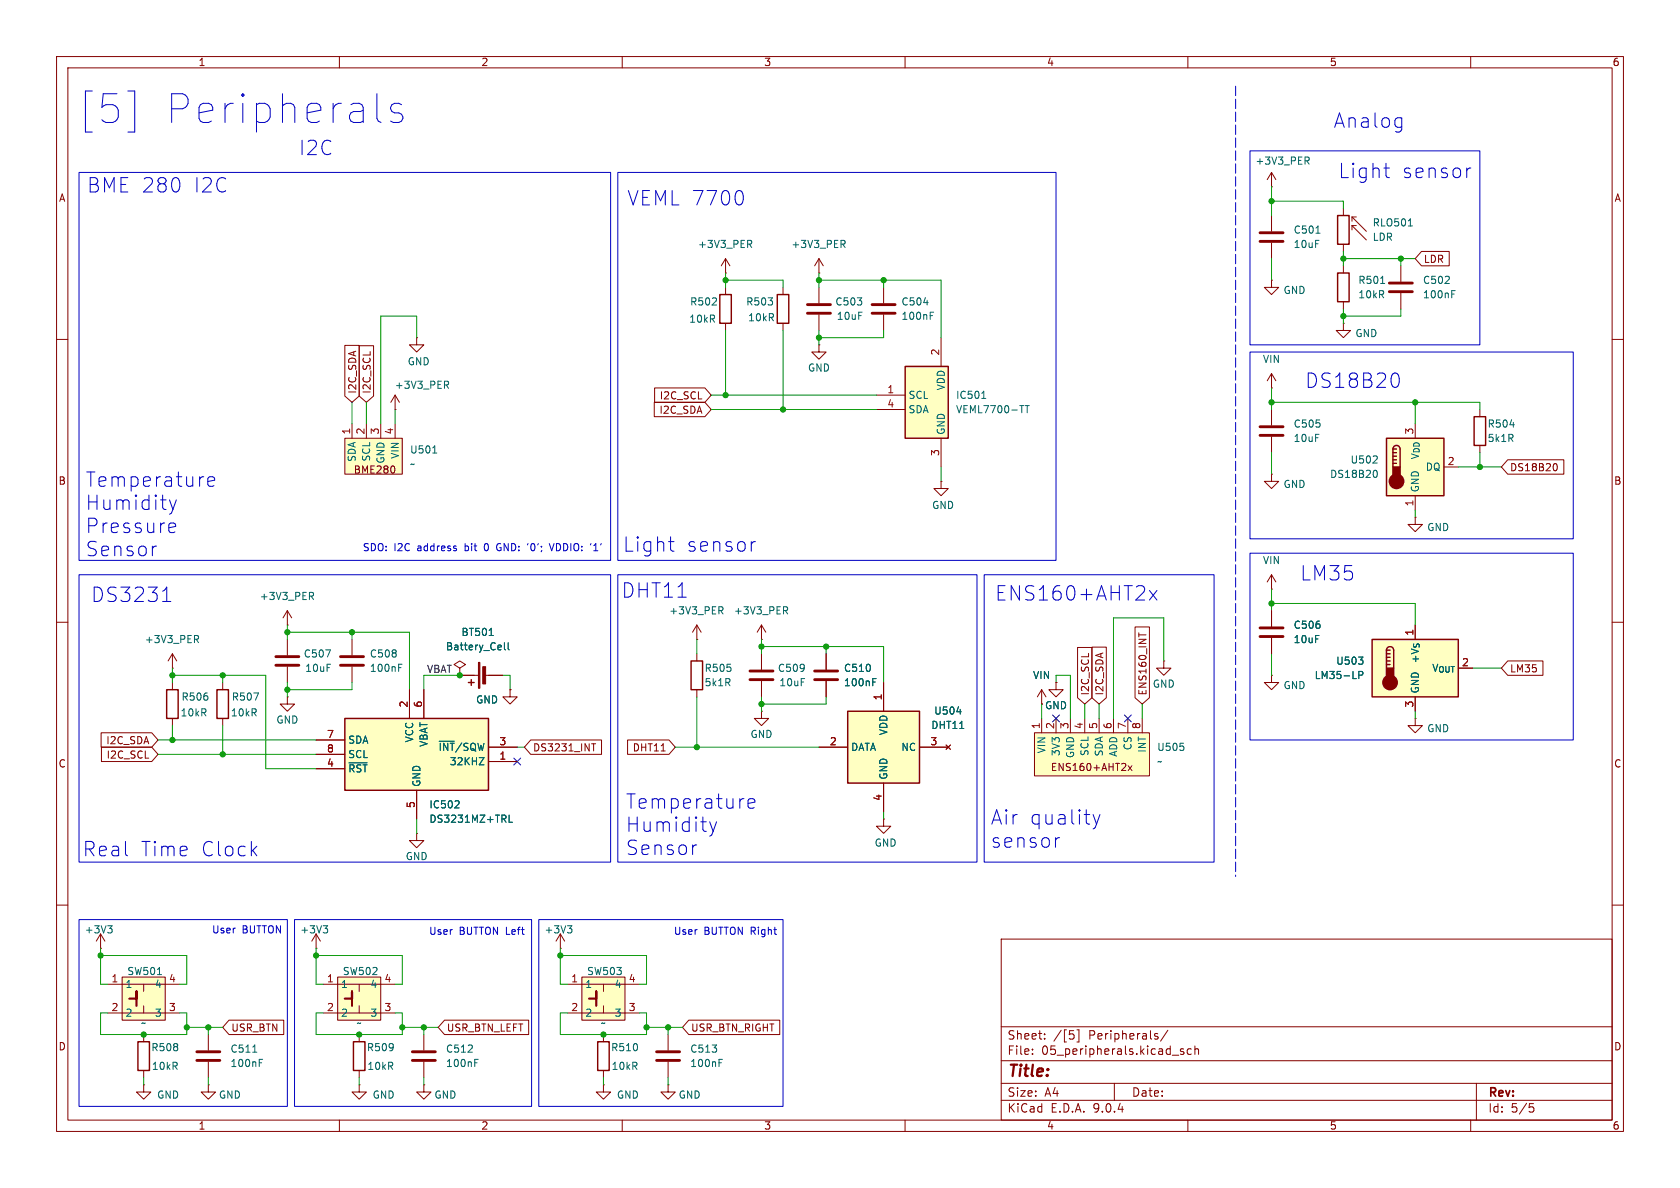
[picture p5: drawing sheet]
<svg xmlns="http://www.w3.org/2000/svg" width="297mm" height="210mm" viewBox="0 0 297 210" stroke-linecap="round" stroke-linejoin="round" font-family="sans-serif">
<g fill="none" stroke="#840000" stroke-width=".18">
<path d="M10 10h277v190h-277zM12 12h273v186h-273zM60 10v2M110 10v2M160 10v2M210 10v2M260 10v2M237.5 57.2v1.2h1.3l-1.3 1.3-1.3-1.3h1.3M237.5 57.2h.1M10 60h2M285 60h2M10 110h2"/>
<path d="M285 110h2M10 160h2M55.9 167.6h.1M55.9 165.1l-.8 1.3M55.9 165.1l.7 1.3M55.9 165.1v2.5M177 166h108v32h-108zM285 160h2M60 198v2M74.9 191.8v1.2h1.3l-1.3 1.3-1.2-1.3h1.2M74.9 191.8h.1M110 198v2"/>
<path d="M160 198v2M177 194.5h108M177 191.5h108M177 187.5h108M177 181.5h108M182.5 186.3v.1M182.5 185.5v.1M184.7 183.6v.1M184.7 182.8v.1M189.1 182.2h.7M189.6 182.8l.3 .3v.3l-.3 .3M190.4 182.1h.3v2.1h-.3"/>
<path d="M197 191.5v3M204.3 183.2l.4 .1v.2l-.2 .2h-.3M204.3 182.7l.4 .1M206.5 182.1l-1.3 2M207.2 186.5h1.2M209.2 185.5l-.3-.1-.2 .2v.2l.5 .2v.3h-.5M210 198v2M210.6 185.5l-.4-.1-.3 .3v.4l.1 .2h.6M211.2 185.5l.3-.1 .3 .1 .1 .9M211.2 184.9v1.5M260 198v2M261 191.5v6.5"/>
<path d="M270.4 195.1h.7M270.5 195.7h.4l.3 .3-.2 .5-.5 .1"/>
</g>
<path d="M57.1 163.6h.8l-.4 .5M57.7 164.1l.2 .3v.3l-.2 .2" fill="none" stroke="#006464" stroke-width=".18"/>
<path d="M61 77.5h10.1v6.3h-10.1z" fill="#ffffc2"/>
<g fill="none" stroke="#840000" stroke-width=".18">
<path d="M224.8 33h.1M224.8 30.5l-.8 1.3M224.8 30.5l.8 1.3M224.8 30.5v2.5M224.8 38.1v2.8M237.5 36.8v1.3M239 39.9l2.6 2.5M239 39.9h.8M239 38.4v.7M239 39.9v.7M239 38.4l2.6 2.5M239 38.4h.8"/>
<path d="M128.3 48.3h.1M128.3 45.7l-.8 1.3M128.3 45.7l.7 1.3M128.3 45.7v2.6M128.3 50.8v1.3M128.3 57.2v1.2M138.4 50.8v1.3M138.4 57.2v1.2M144.8 48.3h.1M144.8 45.7l-.8 1.3M144.8 45.7l.7 1.3M144.8 45.7v2.6"/>
<path d="M144.8 50.8v2.8M144.8 55.6v2.8M156.2 50.8v2.8M156.2 55.6v2.8M224.8 49.5v1.3h1.3l-1.3 1.3-1.3-1.3h1.3M224.8 49.5h.1M224.8 42.9v2.8M237.5 43.2v1.3M237.5 47v1.3M237.5 53.3v1.3M247.6 47v2.8M247.6 51.8v2.8"/>
<path d="M61 77.5h10.1v6.3h-10.1zM62.2 74.9v2.6M64.8 74.9v2.6M67.3 74.9v2.6M69.8 72.4h.1M69.8 69.9v2.5M69.8 74.9v2.6M69.8 69.9l.8 1.2M69.8 69.9l-.7 1.2M144.8 61v1.2h1.2l-1.2 1.3-1.3-1.3h1.3M144.8 61h.1M224.8 68.6h.1"/>
<path d="M224.8 66v2.6M224.8 66l.8 1.3M224.8 66l-.8 1.3M69.7 82.6v.8M166.4 85.1v1.3h1.2l-1.2 1.2-1.3-1.2h1.3M166.4 85.1h.1M123.2 113h.1M123.2 110.5v2.5M123.2 115.6v1.2M123.2 110.5l-.8 1.3M123.2 110.5l.8 1.3M134.6 113h.1"/>
<path d="M134.6 110.5v2.5M134.6 115.6v2.8M134.6 110.5l-.7 1.3M134.6 110.5l.8 1.3M146 115.6v2.8M123.2 121.9v1.3M134.6 125.7v1.3h1.3l-1.3 1.3-1.3-1.3h1.3M134.6 125.7h.1M134.6 120.4v2.8M146 120.4v2.8M74.9 182.9v2.8M74.9 187.7v2.8"/>
</g>
<g fill="none" stroke="#006464" stroke-width=".18">
<path d="M230.7 27.8h.5l.2 .2-.1 .4h-.6M231 28.4l.4 .6M249 39.9h.7M132.2 42.5h.5l.2 .2-.1 .4-.6 .1M132.5 43.2l.4 .6M148.7 42.5h.5l.2 .2-.1 .4-.6 .1M149 43.2l.4 .6M163.3 53.5h.8M164.4 55.8h.5M164.4 55.2h.7M232.6 41.2h.8M244.1 50.1h.7"/>
<path d="M256.7 52h.4M256.7 51.4h.6M78.6 67.4h.5l.2 .2-.1 .4h-.6M78.9 68l.4 .7M76.5 80.1h.7M127.1 107.3h.5l.2 .2-.1 .4h-.6M127.4 107.9l.4 .6M138.5 107.3h.5l.2 .2-.1 .4h-.6M138.8 107.9l.4 .6M154.3 120h.6M154.3 120.6h.4M83.9 187.9h.5"/>
<path d="M83.9 187.3h.6"/>
</g>
<g fill="none" stroke="#840000" stroke-width=".51">
<path d="M142.7 53.8h4.1M142.7 55.4h4.1M154.2 53.8h4M154.2 55.4h4M222.8 41.1h4M222.8 42.7h4M245.6 50h4.1M245.6 51.6h4.1M132.6 118.6h4.1M144 118.6h4.1M132.6 120.1h4.1M144 120.1h4.1"/>
<path d="M72.9 185.9h4.1M72.9 187.5h4.1"/>
</g>
<path d="M236.5 38.1h2v5.1h-2zM127.3 52.1h2v5.1h-2zM137.4 52.1h2v5.1h-2zM236.5 48.3h2v5h-2zM122.2 116.8h2v5.1h-2z" fill="none" stroke="#840000" stroke-width=".25"/>
<path d="M160 64.8h7.6v12.7h-7.6z" fill="#ffffc2"/>
<path d="M160 64.8h7.6v12.7h-7.6zM38.4 121.9h2v5.1h-2zM105.7 184.2h2v5h-2z" fill="none" stroke="#840000" stroke-width=".25"/>
<path d="M166.4 59.7v5.1M154.9 69.9h5.1M154.9 72.4h5.1M166.4 77.5v5.1M39.4 120.7v1.2M39.4 127v1.3M106.7 182.9v1.3M106.7 189.2v1.3" fill="none" stroke="#840000" stroke-width=".18"/>
<path d="M173.6 70.4h.7M173.8 69.3l.1-.1v1.2M181.2 71.7h.8M181.6 71.7v1.3M44.9 122.5h.8l-.5 1.3" fill="none" stroke="#006464" stroke-width=".18"/>
<path d="M102.9 172.7h7.6v7.6h-7.6z" fill="#ffffc2"/>
<g fill="none" stroke="#840000" stroke-width=".18">
<path d="M17.8 167.6h.1M17.8 165.1l-.8 1.3M17.8 165.1l.7 1.3M17.8 165.1v2.5M99.1 167.6h.1M99.1 165.1l-.8 1.3M99.1 165.1l.7 1.3M99.1 165.1v2.5M100.3 174h12.7M100.3 179.1h12.7M102.9 172.7h7.6v7.6h-7.6zM106.7 174v1.3"/>
<path d="M106.7 177.8v1.3M25.4 191.8v1.2h1.3l-1.3 1.3-1.3-1.3h1.3M25.4 191.8h.1M106.7 191.8v1.2h1.2l-1.2 1.3-1.3-1.3h1.3M106.7 191.8h.1M118.1 191.8v1.2h1.3l-1.3 1.3-1.3-1.3h1.3M118.1 191.8h.1M118.1 182.9v2.8M118.1 187.7v2.8"/>
</g>
<path d="M104.1 176.5h1.3v-1.2v2.5" fill="none" stroke="#840000" stroke-width=".38"/>
<path d="M19 163.6h.8l-.4 .5M19.6 164.1l.2 .3v.3l-.2 .2M100.3 163.6h.8l-.4 .5M100.9 164.1l.2 .3v.3l-.2 .2M127.1 187.9h.4M127.1 187.3h.6" fill="none" stroke="#006464" stroke-width=".18"/>
<path d="M116.1 185.9h4M116.1 187.5h4" fill="none" stroke="#840000" stroke-width=".51"/>
<path d="M21.6 172.7h7.6v7.6h-7.6z" fill="#ffffc2"/>
<g fill="none" stroke="#840000" stroke-width=".18">
<path d="M73.7 59.7v1.3h1.2l-1.2 1.2-1.3-1.2h1.3M73.7 59.7h.1M30.5 120.7v1.2M30.5 127v1.3M50.8 123.2v1.3h1.3l-1.3 1.2-1.3-1.2h1.3M50.8 123.2h.1M73.7 147.3v1.3h1.2l-1.2 1.3-1.3-1.3h1.3M73.7 147.3h.1M19 174h12.7M19 179.1h12.7M21.6 172.7h7.6v7.6h-7.6zM25.4 174v1.3"/>
<path d="M25.4 177.8v1.3M25.4 182.9v1.3M25.4 189.2v1.3M36.8 191.8v1.2h1.3l-1.3 1.3-1.2-1.3h1.2M36.8 191.8h.1M36.8 182.9v2.8M36.8 187.7v2.8"/>
</g>
<path d="M22.9 176.5h1.2v-1.2v2.5" fill="none" stroke="#840000" stroke-width=".38"/>
<path d="M27.8 172.3h.8M44.7 186h.7M45.8 187.9h.5M45.8 187.3h.6" fill="none" stroke="#006464" stroke-width=".18"/>
<path d="M29.5 121.9h2v5.1h-2zM24.4 184.2h2v5h-2z" fill="none" stroke="#840000" stroke-width=".25"/>
<path d="M34.8 185.9h4.1M34.8 187.5h4.1" fill="none" stroke="#840000" stroke-width=".51"/>
<path d="M61 127h25.4v12.7h-25.4z" fill="#ffffc2"/>
<path d="M61 127h25.4v12.7h-25.4zM82.8 120.7h1M83.3 120.1v1.1" fill="none" stroke="#840000" stroke-width=".25"/>
<g fill="none" stroke="#840000" stroke-width=".18">
<path d="M30.5 118.1h.1M30.5 115.6l-.8 1.2M30.5 115.6l.7 1.2M30.5 115.6v2.5M50.8 110.5h.1M50.8 108v2.5M50.8 113v2.8M50.8 117.9v2.8M50.8 108l-.8 1.2M50.8 108l.8 1.2M62.2 113v2.8M62.2 117.9v2.8"/>
<path d="M81.3 118.1l1-.6-1-.7-1 .7 1 .6v1.3M81.3 119.4h.1M81.3 119.4h3.3M85.6 119.4h3.3M55.9 130.8h5.1M55.9 133.4h5.1M55.9 135.9h5.1M72.4 121.9v5.1M73.7 139.7v5.1M74.9 121.9v5.1M86.4 132.1h5M86.4 134.6h5"/>
<path d="M90.2 121.9v1.3h-1.3l1.3 1.3 1.2-1.3h-1.2M90.2 121.9h.1"/>
</g>
<g fill="none" stroke="#006464" stroke-width=".18">
<path d="M34.4 112.3h.5l.2 .3-.1 .3-.6 .1M34.7 113l.4 .6M54.7 104.7h.5l.2 .3-.1 .3-.6 .1M55 105.4l.4 .6M57.6 114.9h.8l-.5 1.2M70.5 118h.4M70.5 117.4h.6M86.5 112.3h.7M89.2 113.6v1.1l.2 .2M89.8 113.6v1.1l.2 .2M61.7 134.8h3.2M84.7 133.9h.9l-.9 1.3h.9"/>
<path d="M81.1 141.6l.1 .2-.1 .3-.7 .7h.8M90 144.1v1.3h.6"/>
</g>
<g fill="#840000" stroke="#840000" stroke-width=".18">
<path d="M84.6 117.1h.2v4.6h-.2z"/>
<path d="M85.3 117.9h.6v3h-.6z"/>
</g>
<path d="M48.8 116.1h4M48.8 117.6h4M60.2 116.1h4.1M60.2 117.6h4.1" fill="none" stroke="#840000" stroke-width=".51"/>
<path d="M59.7 172.7h7.6v7.6h-7.6z" fill="#ffffc2"/>
<path d="M57.1 174h12.7M57.1 179.1h12.7M59.7 172.7h7.6v7.6h-7.6zM63.5 174v1.3M63.5 177.8v1.3M63.5 191.8v1.2h1.3l-1.3 1.3-1.3-1.3h1.3M63.5 191.8h.1M63.5 182.9v1.3M63.5 189.2v1.3" fill="none" stroke="#840000" stroke-width=".18"/>
<path d="M61 176.5h1.2v-1.2v2.5" fill="none" stroke="#840000" stroke-width=".38"/>
<path d="M62.5 184.2h2v5h-2z" fill="none" stroke="#840000" stroke-width=".25"/>
<path d="M245.1 77.5h10.2v10.1h-10.2z" fill="#ffffc2"/>
<path d="M245.1 77.5h10.2v10.1h-10.2zM246.3 79.4a.64 .64 0 0 1 .6-.7 .64 .64 0 0 1 .6 .7v3.2M246.3 79.4v3.2M246.3 79.4h.6M246.3 80h.6M246.3 80.6h.6M246.3 81.3h.6M246.3 81.9h.6" fill="none" stroke="#840000" stroke-width=".25"/>
<g fill="#840000" stroke="#840000" stroke-width=".25">
<path d="M246.3 82.6h1.2v1.9h-1.2z"/>
<circle cx="246.9" cy="85.1" r="1.27"/>
</g>
<path d="M250.2 87.6v2.6M255.3 82.6h2.5" fill="none" stroke="#840000" stroke-width=".18"/>
<path d="M242.7 81.9h.8M243.1 83.1a.68 .68 0 0 1 .4 .7 .68 .68 0 0 1-.4 .6M243.4 80.7v.4" fill="none" stroke="#006464" stroke-width=".18"/>
<path d="M182.9 129.5h20.3v7.7h-20.3z" fill="#ffffc2"/>
<g fill="none" stroke="#840000" stroke-width=".18">
<path d="M205.7 116.8v1.3h1.3l-1.3 1.3-1.2-1.3h1.2M205.7 116.8h.1M224.8 108v2.7M224.8 112.8v2.8M182.9 129.5h20.3v7.7h-20.3zM184.1 127v2.5M186.7 120.7v1.2h1.3l-1.3 1.3-1.3-1.3h1.3M186.7 120.7h.1M186.7 127v2.5M189.2 127v2.5M191.8 127v2.5M194.3 127v2.5"/>
<path d="M196.8 127v2.5M199.4 127v2.5M199.5 135.4l.6 .8M200.1 135.4l-.6 .8M201.9 127v2.5M250.2 127v1.3h1.3l-1.3 1.2-1.3-1.2h1.3M250.2 127h.1"/>
</g>
<path d="M209.2 132v.5" fill="none" stroke="#006464" stroke-width=".18"/>
<path d="M222.8 111h4M222.8 112.5h4" fill="none" stroke="#840000" stroke-width=".51"/>
<path d="M242.6 113h15.2v10.2h-15.2z" fill="#ffffc2"/>
<path d="M260.6 73.7h2v5h-2zM242.6 113h15.2v10.2h-15.2zM245.1 114.9a.64 .64 0 0 1 .6-.6 .64 .64 0 0 1 .7 .6v3.2M245.1 114.9v3.2M245.1 114.9h.6M245.1 115.6h.6M245.1 116.2h.6M245.1 116.8h.6M245.1 117.5h.6" fill="none" stroke="#840000" stroke-width=".25"/>
<g fill="#840000" stroke="#840000" stroke-width=".25">
<path d="M245.1 118.1h1.3v1.9h-1.3z"/>
<circle cx="245.7" cy="120.6" r="1.27"/>
</g>
<g fill="none" stroke="#840000" stroke-width=".18">
<path d="M261.6 72.4v1.3M261.6 78.7v1.3M250.2 91.4v1.3h1.3l-1.3 1.3-1.3-1.3h1.3M250.2 91.4h.1M224.8 104.1h.1M224.8 119.4v1.3h1.3l-1.3 1.2-1.3-1.2h1.3M224.8 119.4h.1M224.8 101.6l.8 1.3M224.8 101.6l-.8 1.3M224.8 101.6v2.5M250.2 110.5v2.5M184.1 121.9l.8 1.3"/>
<path d="M184.1 121.9l-.7 1.3M184.1 121.9v2.6M250.2 123.2v2.5"/>
</g>
<path d="M266.9 75.1h.8M240.2 116.1h.7l-.4 .5M240.2 119.4l.6-.1 .1-.2v-.3l-.7-.1v1.3M240.9 116.8v.5" fill="none" stroke="#006464" stroke-width=".18"/>
<path d="M149.9 125.7h12.7v12.7h-12.7z" fill="#ffffc2"/>
<path d="M149.9 125.7h12.7v12.7h-12.7z" fill="none" stroke="#840000" stroke-width=".25"/>
<g fill="none" stroke="#840000" stroke-width=".18">
<path d="M251.3 44.4h4.9v2.6h-4.9l-1.1-1.3zM61 61.1h2.5v8.9l-1.3 1.1-1.2-1.1zM63.5 61.1h2.5v8.9l-1.2 1.1-1.3-1.1zM115.7 71.1h8.9l1.1 1.3-1.1 1.3h-8.9zM115.7 68.6h8.9l1.1 1.3-1.1 1.2h-8.9zM224.8 72.4v2.8M224.8 77.2v2.8M224.8 83.8v1.3h1.3l-1.3 1.3-1.3-1.3h1.3M224.8 83.8h.1M266.5 81.3h10v2.5h-10l-1.1-1.2zM274.9 82a.68 .68 0 0 1 .4 .6 .68 .68 0 0 1-.4 .6M81.3 119.4h.1"/>
<path d="M81.3 119.4h2.5M86.4 119.4h2.5M146 115.6v2.8M190.5 114.5h2.5v8.8l-1.2 1.2-1.3-1.2zM193 114.4h2.6v8.9l-1.3 1.2-1.3-1.2zM200.7 110.8h2.5v12.5l-1.3 1.2-1.2-1.2zM201.3 111.9v.7M224.8 108v2.7M224.8 112.8v2.8M250.2 110.5v2.5M266.5 116.8h6.3v2.6h-6.3l-1.1-1.3zM17.9 129.5h8.9l1.1 1.3-1.1 1.3h-8.9z"/>
<path d="M17.9 132.1h8.9l1.1 1.3-1.1 1.2h-8.9zM55.9 130.8h5.1M55.9 133.4h5.1M55.9 135.9h5.1M72.4 121.9v5.1M73.7 139.7v5.1M74.9 121.9v5.1M86.4 132.1h5M86.4 134.6h5M90.2 121.9h.1M93.8 130.8h12.5v2.6h-12.5l-1.1-1.3zM104.6 131.5h.7"/>
<path d="M110.9 130.8h7.4l1.1 1.3-1.1 1.3h-7.4zM144.8 132.1h5.1M146 120.4v2.8M156.2 120.7v5M156.2 138.4v5.1M162.6 132.1h5M167.3 131.7l.7 .8M168 131.7l-.7 .8M186.7 120.7h.1M250.2 123.2v2.5M156.2 144.8v1.3h1.3l-1.3 1.2-1.3-1.2h1.3M156.2 144.8h.1"/>
<path d="M40.5 180.3h9.7v2.6h-9.7l-1.1-1.3zM78.6 180.3h14.9v2.6h-14.9l-1.1-1.3zM121.8 180.3h16.1v2.6h-16.1l-1.2-1.3z"/>
</g>
<g fill="none" stroke="#006464" stroke-width=".18">
<path d="M86.5 112.3h.7M89.2 113.6v1.1l.2 .2M89.8 113.6v1.1l.2 .2M154.3 120h.6M240.2 116.1h.7l-.4 .5M240.2 119.4l.6-.1 .1-.2v-.3l-.7-.1v1.3M240.9 116.8v.5M61.7 134.8h3.2M84.7 133.9h.9l-.9 1.3h.9M154.3 120.6h.4M169.2 125.8h.7M81.1 141.6l.1 .2-.1 .3-.7 .7h.8"/>
<path d="M90 144.1v1.3h.6"/>
</g>
<path d="M222.8 75.4h4M222.8 77h4" fill="none" stroke="#840000" stroke-width=".51"/>
<path d="M218.4 15.2v139.7" fill="none" stroke="#0000c2" stroke-width=".18" stroke-dasharray="1.7 .6"/>
<g fill="none" stroke="#009600" stroke-width=".18">
<path d="M224.8 33v5.1M224.8 35.6h12.7v1.2M73.7 59.7v-3.8h-6.4v19M128.3 49.5h10.1v1.3M128.3 48.3v2.5M128.3 58.4v11.5M138.4 58.4v14M144.8 48.3v2.5M144.8 58.4v2.6M144.8 49.5h21.6v10.2M156.2 49.5v1.3M156.2 58.4v1.3h-11.4"/>
<path d="M224.8 45.7v3.8M237.5 45.7h12.7M237.5 44.5v2.5M237.5 54.6v2.6M247.6 45.7v1.3M247.6 54.6v1.3h-10.1M62.2 71.1v3.8M64.8 71.1v3.8M69.8 72.4v2.5M125.7 69.9h29.2M125.7 72.4h29.2M224.8 71.1h36.8v1.3"/>
<path d="M224.8 68.6v3.8M250.2 71.1v3.8M166.4 82.6v2.5M224.8 80v3.8M250.2 90.2v1.2M257.8 82.6h7.6M261.6 80v2.6M30.5 119.4h16.5v16.5h8.9M30.5 118.1v2.6M39.4 119.4v1.3M50.8 111.8h21.6v10.1M50.8 110.5v2.5"/>
<path d="M62.2 111.8v1.2M81.3 119.4h-6.4v2.5M88.9 119.4h1.3v2.5M123.2 113v2.6M134.6 113v2.6M134.6 114.3h21.6v6.4M146 114.3v1.3M205.7 116.8v-7.6h-8.9v17.8M224.8 106.7h25.4v3.8M224.8 104.1v3.9M224.8 115.6v3.8M260.3 118.1h5.1"/>
<path d="M27.9 130.8h28M27.9 133.4h28M30.5 128.3v2.5M39.4 128.3v5.1M50.8 120.7v2.5M62.2 120.7v1.2h-11.4M91.4 132.1h1.3M119.4 132.1h25.4M123.2 123.2v8.9M134.6 123.2v2.5M146 123.2v1.3h-11.4M184.1 124.5v2.5"/>
<path d="M186.7 120.7v-1.3h2.5v7.6M191.8 124.5v2.5M194.3 124.5v2.5M201.9 124.5v2.5M250.2 125.7v1.3M73.7 144.8v2.5M156.2 143.5v1.3M17.8 167.6v6.4h1.2M17.8 168.9h15.2v5.1h-1.3M19 179.1h-1.2v3.8h15.2v-3.8h-1.3M55.9 168.9h15.2v5.1h-1.3M55.9 167.6v6.4h1.2"/>
<path d="M57.1 179.1h-1.2v3.8h15.2v-3.8h-1.3M99.1 167.6v6.4h1.2M99.1 168.9h15.2v5.1h-1.3M100.3 179.1h-1.2v3.8h15.2v-3.8h-1.3M25.4 190.5v1.3M33 181.6h6.4M36.8 181.6v1.3M36.8 190.5v1.3M63.5 190.5v1.3M71.1 181.6h6.4M74.9 181.6v1.3M74.9 190.5v1.3"/>
<path d="M106.7 190.5v1.3M114.3 181.6h6.3M118.1 181.6v1.3M118.1 190.5v1.3"/>
</g>
<path d="M90.8 134l1.2 1.2M92 134l-1.2 1.2M186.1 126.4l1.2 1.2M187.3 126.4l-1.2 1.2M198.8 126.4l1.2 1.2M200 126.4l-1.2 1.2" fill="none" stroke="#000084" stroke-width=".18"/>
<g fill="none" stroke="#0000c2" stroke-width=".18">
<path d="M71 18.5l-.5-.2h-.7l-.5 .2-.2 .5 .2 .7 .5 .3h.7l.5 .2 .2 .5-.2 .7-.5 .3h-1l-.4-.3M14 30.5h93.9v68.6h-93.9zM66.6 20.9l.3 .5 .5 .3M109.2 30.5h77.5v68.6h-77.5zM130.8 33.7a1.49 1.49 0 0 1 .5 2l-.5 .5M221 26.7h40.6v34.3h-40.6zM244.7 29.7h.9M245.4 31.4h.2M247.6 20.8l.2 .1M247.8 20.8v2.1l-.1 .2M247.8 22.4l-.2 .1M260 29.7l-.5 .1"/>
<path d="M221 62.2h57.1v33.1h-57.1zM246.8 65.9a1.49 1.49 0 0 1 .5 2.1l-.5 .5M27.4 96.5h.3M30 88.4l.6 1.7M30.2 92.5l.7 .1 .2 .5-1.3 .2M30.6 90.1l-.4 .7M30.9 94l-.7 .1M31.2 88.4l-.6 1.7M36.7 85.1l1.2-.2-.1-.5-.7-.1-.4 .3v1l.2 .2 .2 .2 .7-.2M88 96.1l-.2 .5 .2 .7M97.1 96.1l.4 1.3 .5-1.3M105 97.4h.7"/>
<path d="M105.2 96.3l-.2 .2M118.2 95.7h1M118.7 97.3l.5 .1M133.5 95.7h-.2l-.4 .3M221 97.8h57.1v33h-57.1zM14 101.6h93.9v50.8h-93.9zM28.8 106.3h1.4M29.2 104.1l.3-.3v2.5M109.2 101.6h63.5v50.8h-63.5zM174 101.6h40.6v50.8h-40.6zM203.2 104.4l1.3 1.7M204.5 104.4l-1.3 1.7"/>
<path d="M122.9 149.4h.3M125.5 145.3l.6 1.7M126.1 147l-.3 .6-.3 .2M126.7 145.3l-.6 1.7M132.2 142l1.3-.2-.2-.5-.7-.1-.4 .3v1l.2 .3 .2 .1 .7-.1M187.3 148.1l-.5 .1M193.2 144l.7 1.7M193.9 145.7l-.3 .6-.4 .2M194.5 144l-.6 1.7M14 162.6h36.8v33h-36.8zM52.1 162.6h41.9v33h-41.9zM95.2 162.6h43.2v33h-43.2z"/>
</g>
<g fill="#009600" stroke="#009600" stroke-width=".18">
<circle cx="261.6" cy="82.6" r=".46"/>
<circle cx="224.8" cy="106.7" r=".46"/>
<circle cx="128.3" cy="49.5" r=".46"/>
<circle cx="156.2" cy="49.5" r=".46"/>
<circle cx="144.8" cy="49.5" r=".46"/>
<circle cx="138.4" cy="72.4" r=".46"/>
<circle cx="224.8" cy="35.6" r=".46"/>
<circle cx="237.5" cy="45.7" r=".46"/>
<circle cx="224.8" cy="71.1" r=".46"/>
<circle cx="250.2" cy="71.1" r=".46"/>
<circle cx="247.6" cy="45.7" r=".46"/>
<circle cx="237.5" cy="55.9" r=".46"/>
<circle cx="128.3" cy="69.9" r=".46"/>
<circle cx="144.8" cy="59.7" r=".46"/>
<circle cx="123.2" cy="132.1" r=".46"/>
<circle cx="30.5" cy="119.4" r=".46"/>
<circle cx="118.1" cy="181.6" r=".46"/>
<circle cx="146" cy="114.3" r=".46"/>
<circle cx="134.6" cy="114.3" r=".46"/>
<circle cx="134.6" cy="124.5" r=".46"/>
<circle cx="74.9" cy="181.6" r=".46"/>
<circle cx="55.9" cy="168.9" r=".46"/>
<circle cx="71.1" cy="181.6" r=".46"/>
<circle cx="63.5" cy="182.9" r=".46"/>
<circle cx="50.8" cy="121.9" r=".46"/>
<circle cx="81.3" cy="119.4" r=".46"/>
<circle cx="50.8" cy="111.8" r=".46"/>
<circle cx="62.2" cy="111.8" r=".46"/>
<circle cx="39.4" cy="119.4" r=".46"/>
<circle cx="39.4" cy="133.4" r=".46"/>
<circle cx="30.5" cy="130.8" r=".46"/>
<circle cx="36.8" cy="181.6" r=".46"/>
<circle cx="25.4" cy="182.9" r=".46"/>
<circle cx="17.8" cy="168.9" r=".46"/>
<circle cx="33" cy="181.6" r=".46"/>
<circle cx="99.1" cy="168.9" r=".46"/>
<circle cx="114.3" cy="181.6" r=".46"/>
<circle cx="106.7" cy="182.9" r=".46"/>
</g>
<g font-size="7.1" fill="#0000c2">
<text x="13.9" y="22.1">[5]</text>
<text x="28.9" y="22.1">Peripherals</text>
</g>
<g font-size="3.5" fill="#0000c2">
<text x="235.7" y="22.8">Analog</text>
<text x="52.8" y="27.7">I2C</text>
<text x="15.2" y="34.3">BME 280</text>
<text x="34" y="34.3">I2C</text>
<text x="236.6" y="31.7">Light</text>
<text x="247.8" y="31.7">sensor</text>
<text x="110.7" y="36.6">VEML 7700</text>
<text x="230.7" y="68.8">DS18B20</text>
<text x="15" y="86.3">Temperature</text>
<text x="15" y="90.4">Humidity</text>
<text x="15" y="94.5">Pressure</text>
<text x="15" y="98.6">Sensor</text>
<text x="110" y="97.8">Light</text>
<text x="121.2" y="97.8">sensor</text>
<text x="16.1" y="106.7">DS3231</text>
<text x="109.7" y="105.9">DHT11</text>
<text x="175.8" y="106.4">ENS160+AHT2x</text>
<text x="229.8" y="102.8">LM35</text>
<text x="110.5" y="143.2">Temperature</text>
<text x="110.5" y="147.3">Humidity</text>
<text x="175" y="146">Air</text>
<text x="181.8" y="146">quality</text>
<text x="14.6" y="151.6">Real</text>
<text x="24.8" y="151.6">Time</text>
<text x="35.4" y="151.6">Clock</text>
<text x="110.5" y="151.4">Sensor</text>
<text x="175" y="150.1">sensor</text>
</g>
<text font-size="2.8" fill="#840000" x="178" y="190.9">Title:</text>
<g font-size="2.1" fill="#840000">
<text x="178" y="184">Sheet:</text>
<text x="186.2" y="184">/[5]</text>
<text x="192.5" y="184">Peripherals/</text>
<text x="178" y="186.7">File:</text>
<text x="184.1" y="186.7">05_peripherals.kicad_sch</text>
<text x="178" y="196.9">KiCad</text>
<text x="178" y="194.1">Size:</text>
<text x="184.7" y="194.1">A4</text>
<text x="185.7" y="196.9">E.D.A.</text>
<text x="193.3" y="196.9">9.0.4</text>
<text x="200" y="194.1">Date:</text>
<text x="263" y="194.3">Rev:</text>
<text x="263" y="196.9">Id:</text>
<text x="267.1" y="196.9">5/5</text>
</g>
<g font-size="1.8" fill="#840000">
<text x="35" y="11.9">1</text>
<text x="85" y="11.9">2</text>
<text x="135" y="11.9">3</text>
<text x="185" y="11.9">4</text>
<text x="235" y="11.9">5</text>
<text x="285" y="11.9">6</text>
<text x="10.3" y="35.9">A</text>
<text x="285.3" y="35.9">A</text>
<text x="251.6" y="46.7">LDR</text>
<text x="63.2" y="69.7" transform="rotate(-90 63.2 69.7)">I2C_SDA</text>
<text x="65.7" y="69.7" transform="rotate(-90 65.7 69.7)">I2C_SCL</text>
<text x="116.5" y="70.8">I2C_SCL</text>
<text x="116.5" y="73.3">I2C_SDA</text>
<text x="62.4" y="83.9">BME280</text>
<text x="266.9" y="83.5">DS18B20</text>
<text x="10.3" y="85.9">B</text>
<text x="285.3" y="85.9">B</text>
<text x="266.9" y="119.1">LM35</text>
<text x="184.7" y="125.6">GND</text>
<text x="192.7" y="123" transform="rotate(-90 192.7 123)">I2C_SCL</text>
<text x="195.3" y="123" transform="rotate(-90 195.3 123)">I2C_SDA</text>
<text x="202.9" y="123" transform="rotate(-90 202.9 123)">ENS160_INT</text>
<text x="18.7" y="131.8">I2C_SDA</text>
<text x="10.3" y="135.9">C</text>
<text x="18.7" y="134.3">I2C_SCL</text>
<text x="94.1" y="133">DS3231_INT</text>
<text x="111.8" y="133">DHT11</text>
<text x="185.7" y="136.5">ENS160+AHT2x</text>
<text x="285.3" y="135.9">C</text>
<text x="10.3" y="185.9">D</text>
<text x="40.8" y="182.6">USR_BTN</text>
<text x="78.9" y="182.6">USR_BTN_LEFT</text>
<text x="122.1" y="182.6">USR_BTN_RIGHT</text>
<text x="285.3" y="185.9">D</text>
<text x="35" y="199.9">1</text>
<text x="85" y="199.9">2</text>
<text x="135" y="199.9">3</text>
<text x="185" y="199.9">4</text>
<text x="235" y="199.9">5</text>
<text x="285" y="199.9">6</text>
</g>
<g font-size="1.8" fill="#006464">
<text x="221.9" y="29.3">+3V3_PER</text>
<text x="228.6" y="41.5">C501</text>
<text x="242.6" y="40.2">RLO501</text>
<text x="123.3" y="44">+3V3_PER</text>
<text x="139.8" y="44">+3V3_PER</text>
<text x="228.6" y="44">10uF</text>
<text x="242.6" y="42.8">LDR</text>
<text x="226.8" y="52.2">GND</text>
<text x="240" y="50.4">R501</text>
<text x="240" y="52.9">10kR</text>
<text x="251.5" y="50.4">C502</text>
<text x="251.5" y="52.9">100nF</text>
<text x="121.7" y="57.3">10kR</text>
<text x="121.9" y="54.2">R502</text>
<text x="131.8" y="54.2">R503</text>
<text x="132.2" y="57">10kR</text>
<text x="147.6" y="54.2">C503</text>
<text x="147.8" y="56.7">10uF</text>
<text x="159.3" y="54.2">C504</text>
<text x="159.3" y="56.7">100nF</text>
<text x="239.5" y="59.8">GND</text>
<text x="72" y="64.8">GND</text>
<text x="142.7" y="65.9">GND</text>
<text x="223.2" y="64.4">VIN</text>
<text x="69.7" y="68.9">+3V3_PER</text>
<text x="160.5" y="70.7">SCL</text>
<text x="167.2" y="69.1" transform="rotate(-90 167.2 69.1)">VDD</text>
<text x="168.9" y="70.7">IC501</text>
<text x="160.5" y="73.3">SDA</text>
<text x="167.2" y="77" transform="rotate(-90 167.2 77)">GND</text>
<text x="168.9" y="73.3">VEML7700-TT</text>
<text x="228.6" y="75.8">C505</text>
<text x="262.9" y="75.8">R504</text>
<text x="63.1" y="81.7" transform="rotate(-90 63.1 81.7)">SDA</text>
<text x="65.6" y="81.7" transform="rotate(-90 65.6 81.7)">SCL</text>
<text x="68.2" y="82.1" transform="rotate(-90 68.2 82.1)">GND</text>
<text x="70.7" y="81.2" transform="rotate(-90 70.7 81.2)">VIN</text>
<text x="72.4" y="82.9">~</text>
<text x="72.4" y="80.4">U501</text>
<text x="228.6" y="78.3">10uF</text>
<text x="238.7" y="82.1">U502</text>
<text x="251.1" y="81.4" transform="rotate(-90 251.1 81.4)">V_{DD}</text>
<text x="252" y="83.4">DQ</text>
<text x="262.9" y="78.3">5k1R</text>
<text x="226.8" y="86.5">GND</text>
<text x="235" y="84.7">DS18B20</text>
<text x="251.1" y="87.1" transform="rotate(-90 251.1 87.1)">GND</text>
<text x="164.7" y="90.2">GND</text>
<text x="252.2" y="94.1">GND</text>
<text x="223.2" y="99.9">VIN</text>
<text x="45.8" y="106.3">+3V3_PER</text>
<text x="25.5" y="113.9">+3V3_PER</text>
<text x="81.5" y="112.6">BT501</text>
<text x="118.2" y="108.8">+3V3_PER</text>
<text x="129.7" y="108.8">+3V3_PER</text>
<text x="228.6" y="111.4">C506</text>
<text x="228.6" y="113.9">10uF</text>
<text x="53.6" y="116.4">C507</text>
<text x="53.9" y="119">10uF</text>
<text x="65.3" y="116.4">C508</text>
<text x="65.3" y="119">100nF</text>
<text x="78.7" y="115.2">Battery_Cell</text>
<text x="124.5" y="119">R505</text>
<text x="137.4" y="119">C509</text>
<text x="149.1" y="119">C510</text>
<text x="236.1" y="117.7">U503</text>
<text x="251.1" y="117.4" transform="rotate(-90 251.1 117.4)">+V_{S}</text>
<text x="253.1" y="119">V_{OUT}</text>
<text x="32" y="124.1">R506</text>
<text x="40.9" y="124.1">R507</text>
<text x="84.1" y="124.6">GND</text>
<text x="124.5" y="121.5">5k1R</text>
<text x="137.7" y="121.5">10uF</text>
<text x="149.1" y="121.5">100nF</text>
<text x="182.5" y="120.2">VIN</text>
<text x="203.7" y="121.8">GND</text>
<text x="226.8" y="122">GND</text>
<text x="232.3" y="120.2">LM35-LP</text>
<text x="251.1" y="122.7" transform="rotate(-90 251.1 122.7)">GND</text>
<text x="31.8" y="126.8">10kR</text>
<text x="40.7" y="126.8">10kR</text>
<text x="48.8" y="128.1">GND</text>
<text x="61.5" y="131.7">SDA</text>
<text x="73.3" y="131.3" transform="rotate(-90 73.3 131.3)">VCC</text>
<text x="132.6" y="130.7">GND</text>
<text x="157.1" y="130.1" transform="rotate(-90 157.1 130.1)">VDD</text>
<text x="164.5" y="129.1">DHT11</text>
<text x="165.1" y="126.5">U504</text>
<text x="252.2" y="129.6">GND</text>
<text x="61.5" y="134.2">SCL</text>
<text x="61.5" y="136.8">~{RST}</text>
<text x="75.8" y="132.1" transform="rotate(-90 75.8 132.1)">VBAT</text>
<text x="77.4" y="132.9">~{INT}/SQW</text>
<text x="79.4" y="135.5">32KHZ</text>
<text x="150.4" y="132.9">DATA</text>
<text x="157.1" y="137.9" transform="rotate(-90 157.1 137.9)">GND</text>
<text x="159.2" y="132.9">NC</text>
<text x="185" y="133.3" transform="rotate(-90 185 133.3)">VIN</text>
<text x="187.6" y="133.8" transform="rotate(-90 187.6 133.8)">3V3</text>
<text x="190.1" y="134.1" transform="rotate(-90 190.1 134.1)">GND</text>
<text x="192.6" y="133.8" transform="rotate(-90 192.6 133.8)">SCL</text>
<text x="195.2" y="133.8" transform="rotate(-90 195.2 133.8)">SDA</text>
<text x="197.7" y="133.9" transform="rotate(-90 197.7 133.9)">ADD</text>
<text x="200.3" y="132.7" transform="rotate(-90 200.3 132.7)">CS</text>
<text x="202.8" y="133.2" transform="rotate(-90 202.8 133.2)">INT</text>
<text x="204.5" y="135.5">~</text>
<text x="204.5" y="132.9">U505</text>
<text x="74.5" y="139.2" transform="rotate(-90 74.5 139.2)">GND</text>
<text x="75.8" y="143.1">IC502</text>
<text x="75.8" y="145.6">DS3231MZ+TRL</text>
<text x="154.5" y="149.9">GND</text>
<text x="71.6" y="152.2">GND</text>
<text x="14.9" y="165.2">+3V3</text>
<text x="53" y="165.2">+3V3</text>
<text x="96.2" y="165.2">+3V3</text>
<text x="22.4" y="172.6">SW501</text>
<text x="60.5" y="172.6">SW502</text>
<text x="103.7" y="172.6">SW503</text>
<text x="22.1" y="174.9">1</text>
<text x="22.1" y="179.9">2</text>
<text x="27.3" y="174.9">4</text>
<text x="27.3" y="179.9">3</text>
<text x="60.2" y="174.9">1</text>
<text x="60.2" y="179.9">2</text>
<text x="65.4" y="174.9">4</text>
<text x="65.4" y="179.9">3</text>
<text x="103.4" y="174.9">1</text>
<text x="103.4" y="179.9">2</text>
<text x="108.6" y="174.9">4</text>
<text x="108.6" y="179.9">3</text>
<text x="24.8" y="181.7">~</text>
<text x="62.9" y="181.7">~</text>
<text x="106.1" y="181.7">~</text>
<text x="26.7" y="186">R508</text>
<text x="26.7" y="189.3">10kR</text>
<text x="40.6" y="186.3">C511</text>
<text x="40.6" y="188.8">100nF</text>
<text x="64.8" y="186">R509</text>
<text x="64.8" y="189.3">10kR</text>
<text x="78.7" y="186.3">C512</text>
<text x="78.7" y="188.8">100nF</text>
<text x="107.9" y="186">R510</text>
<text x="108" y="189.3">10kR</text>
<text x="121.9" y="186.3">C513</text>
<text x="121.9" y="188.8">100nF</text>
<text x="27.7" y="194.4">GND</text>
<text x="38.6" y="194.4">GND</text>
<text x="65.8" y="194.4">GND</text>
<text x="76.7" y="194.4">GND</text>
<text x="109" y="194.4">GND</text>
<text x="119.9" y="194.4">GND</text>
</g>
<g font-size="1.8" fill="#a90000">
<text x="166.1" y="62.9" transform="rotate(-90 166.1 62.9)">2</text>
<text x="156.8" y="69.6">1</text>
<text x="62" y="76.9" transform="rotate(-90 62 76.9)">1</text>
<text x="64.5" y="76.9" transform="rotate(-90 64.5 76.9)">2</text>
<text x="67.1" y="76.9" transform="rotate(-90 67.1 76.9)">3</text>
<text x="69.6" y="76.9" transform="rotate(-90 69.6 76.9)">4</text>
<text x="156.8" y="72.1">4</text>
<text x="249.9" y="76.9" transform="rotate(-90 249.9 76.9)">3</text>
<text x="166.1" y="80.7" transform="rotate(-90 166.1 80.7)">3</text>
<text x="255.8" y="82.3">2</text>
<text x="249.9" y="89.6" transform="rotate(-90 249.9 89.6)">1</text>
<text x="249.9" y="112.5" transform="rotate(-90 249.9 112.5)">1</text>
<text x="258.4" y="117.9">2</text>
<text x="72.1" y="125.2" transform="rotate(-90 72.1 125.2)">2</text>
<text x="74.7" y="125.2" transform="rotate(-90 74.7 125.2)">6</text>
<text x="156" y="123.9" transform="rotate(-90 156 123.9)">1</text>
<text x="249.9" y="125.2" transform="rotate(-90 249.9 125.2)">3</text>
<text x="57.7" y="130.6">7</text>
<text x="88.2" y="131.8">3</text>
<text x="146.6" y="131.8">2</text>
<text x="164.4" y="131.8">3</text>
<text x="183.9" y="129" transform="rotate(-90 183.9 129)">1</text>
<text x="186.4" y="129" transform="rotate(-90 186.4 129)">2</text>
<text x="189" y="129" transform="rotate(-90 189 129)">3</text>
<text x="191.5" y="129" transform="rotate(-90 191.5 129)">4</text>
<text x="194.1" y="129" transform="rotate(-90 194.1 129)">5</text>
<text x="196.6" y="129" transform="rotate(-90 196.6 129)">6</text>
<text x="199.1" y="129" transform="rotate(-90 199.1 129)">7</text>
<text x="201.7" y="129" transform="rotate(-90 201.7 129)">8</text>
<text x="57.7" y="133.1">8</text>
<text x="57.7" y="135.6">4</text>
<text x="88.2" y="134.4">1</text>
<text x="73.4" y="142.9" transform="rotate(-90 73.4 142.9)">5</text>
<text x="156" y="141.7" transform="rotate(-90 156 141.7)">4</text>
<text x="19.6" y="173.7">1</text>
<text x="29.8" y="173.7">4</text>
<text x="57.7" y="173.7">1</text>
<text x="67.9" y="173.7">4</text>
<text x="100.9" y="173.7">1</text>
<text x="111.1" y="173.7">4</text>
<text x="19.6" y="178.8">2</text>
<text x="29.8" y="178.8">3</text>
<text x="57.7" y="178.8">2</text>
<text x="67.9" y="178.8">3</text>
<text x="100.9" y="178.8">2</text>
<text x="111.1" y="178.8">3</text>
</g>
<g font-size="1.8" fill="#0000c2">
<text x="64" y="97.6">SDO:</text>
<text x="69.6" y="97.6">I2C</text>
<text x="73.9" y="97.6">address</text>
<text x="82.4" y="97.6">bit</text>
<text x="86.1" y="97.6">0</text>
<text x="88.5" y="97.6">GND: '0';</text>
<text x="98.3" y="97.6">VDDIO:</text>
<text x="105.6" y="97.6">'1'</text>
<text x="37.4" y="165.2">User</text>
<text x="42.8" y="165.2">BUTTON</text>
<text x="75.8" y="165.5">User</text>
<text x="81.2" y="165.5">BUTTON Left</text>
<text x="119" y="165.5">User</text>
<text x="124.4" y="165.5">BUTTON Right</text>
</g>
<text font-size="1.8" fill="#0f0f0f" x="75.4" y="119">VBAT</text>
</svg>
